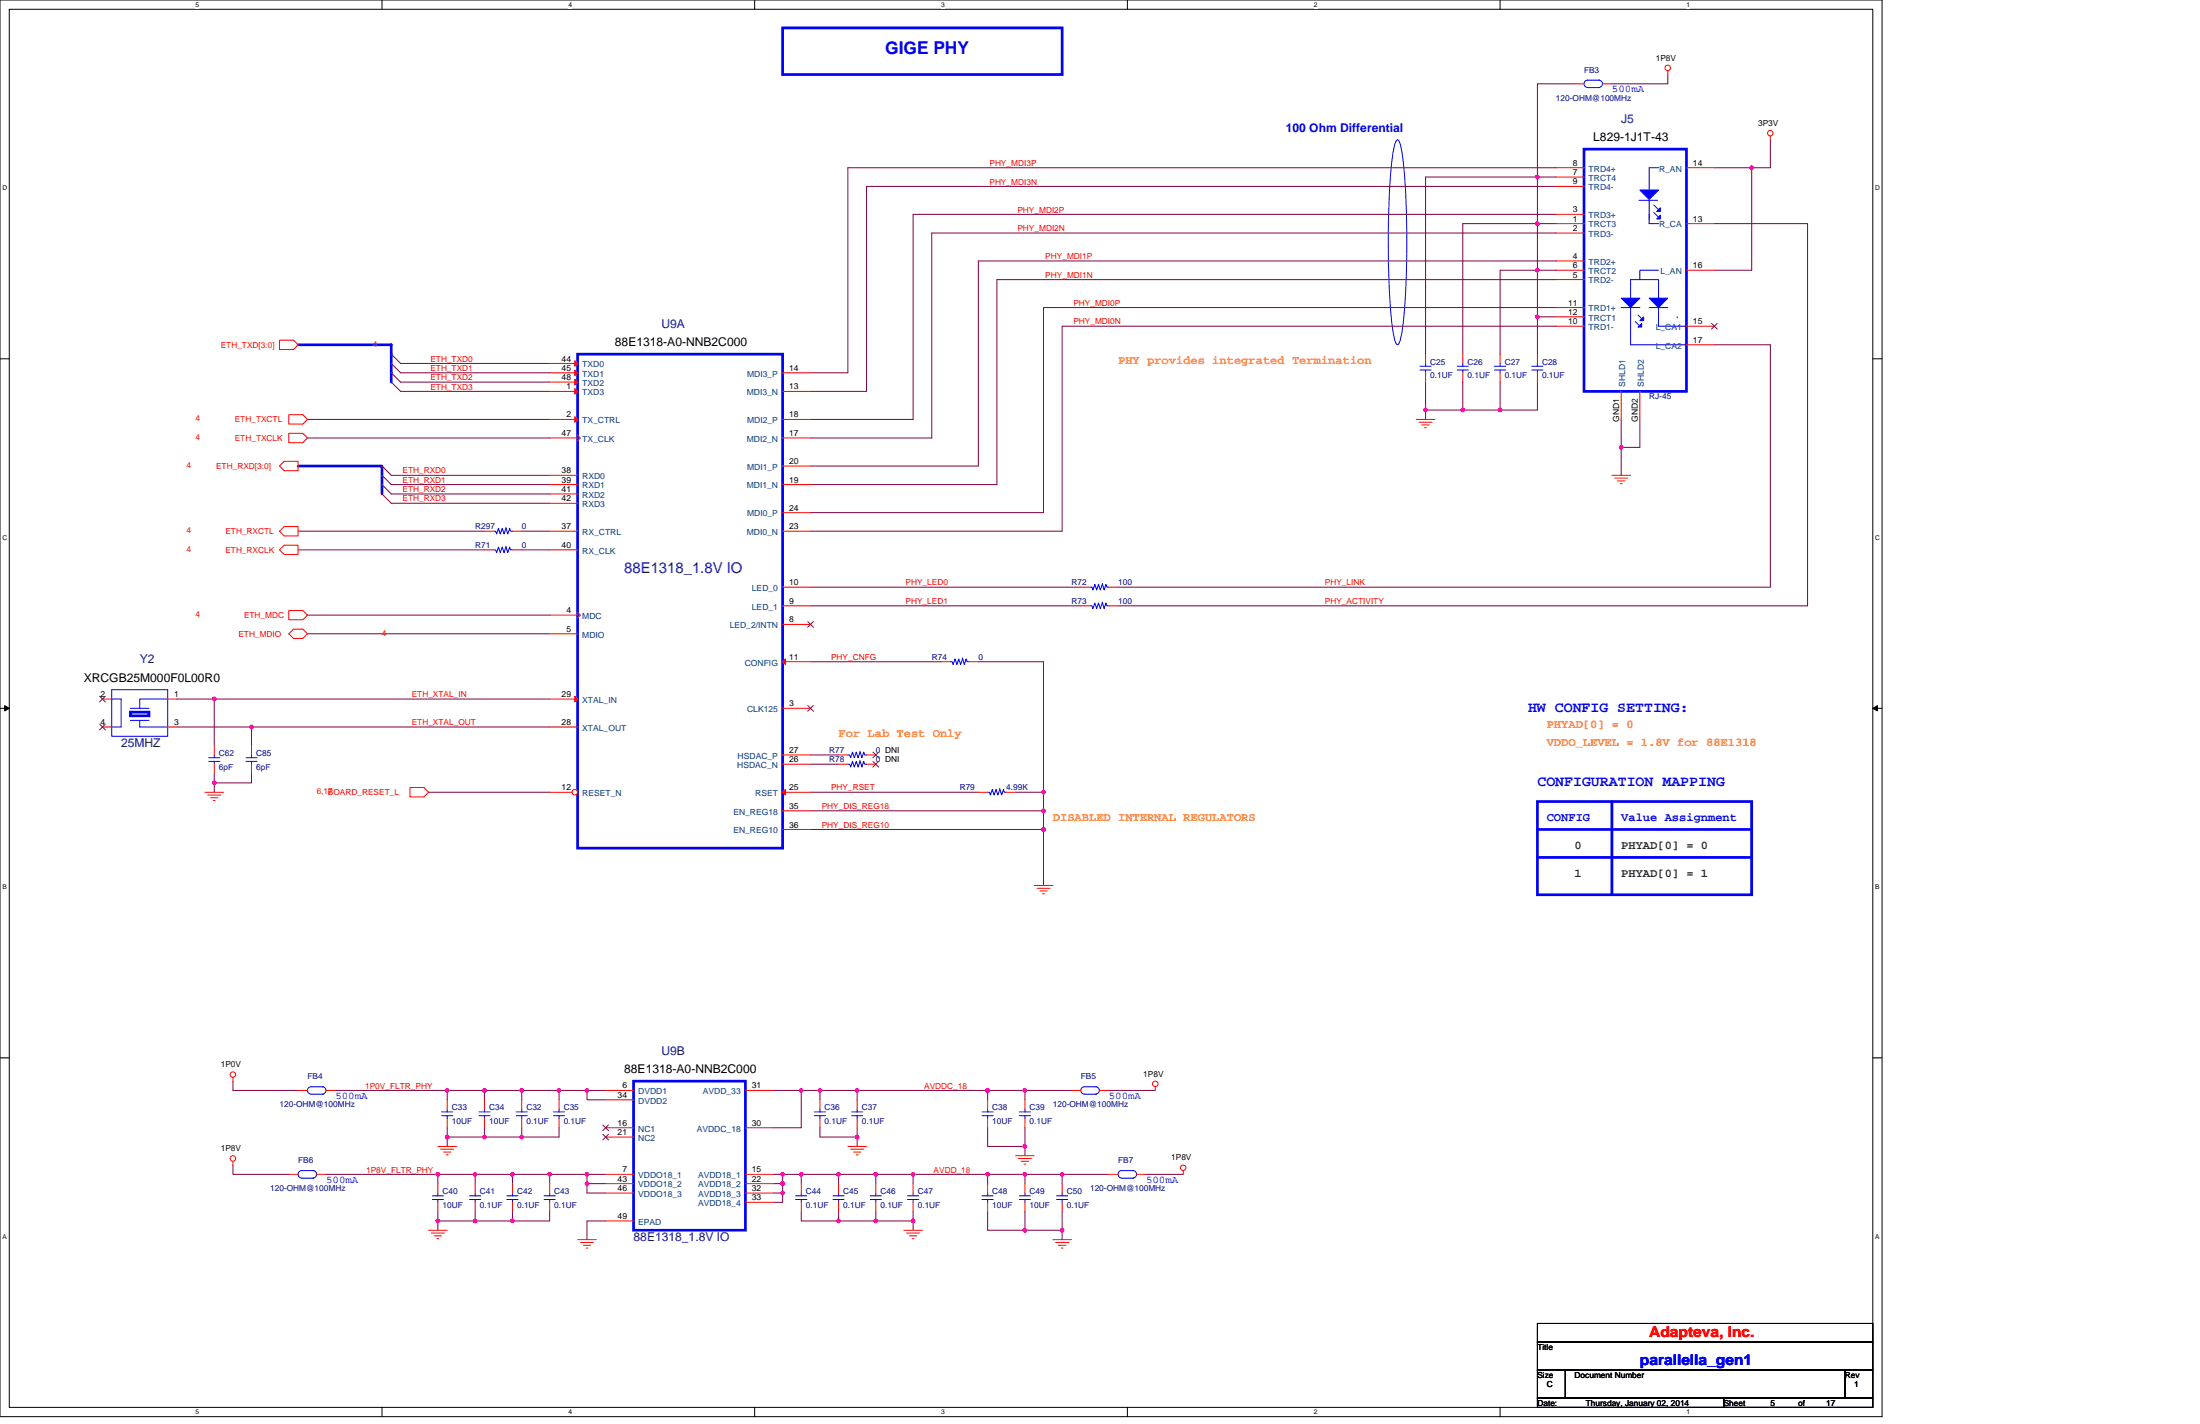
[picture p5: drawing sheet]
<svg xmlns="http://www.w3.org/2000/svg" width="432mm" height="279mm" viewBox="0 0 432 279" stroke-linecap="round" stroke-linejoin="round" font-family="sans-serif">
<path d="M0 0h369.4v278h-369.4zM1.8 1.8h365.8v274.3h-365.8z" fill="none" stroke="#000" stroke-width=".2"/>
<g fill="#fff">
<path d="M38.4 .2h.7v1.5h-.7z"/>
<path d="M38.4 276.3h.7v1.5h-.7z"/>
</g>
<path d="M75 0v1.8M75 276.1v1.9" fill="none" stroke="#000" stroke-width=".2"/>
<g fill="#fff">
<path d="M111.5 .2h.8v1.5h-.8z"/>
<path d="M111.5 276.3h.8v1.5h-.8z"/>
</g>
<path d="M148.1 0v1.8M148.1 276.1v1.9" fill="none" stroke="#000" stroke-width=".2"/>
<g fill="#fff">
<path d="M184.7 .2h.7v1.5h-.7z"/>
<path d="M184.7 276.3h.7v1.5h-.7z"/>
</g>
<path d="M221.3 0v1.8M221.3 276.1v1.9" fill="none" stroke="#000" stroke-width=".2"/>
<g fill="#fff">
<path d="M257.9 .2h.7v1.5h-.7z"/>
<path d="M257.9 276.3h.7v1.5h-.7z"/>
</g>
<path d="M294.4 0v1.8M294.4 276.1v1.9" fill="none" stroke="#000" stroke-width=".2"/>
<g fill="#fff">
<path d="M331 .2h.7v1.5h-.7z"/>
<path d="M331 276.3h.7v1.5h-.7z"/>
<path d="M.5 36.1h.9v1.5h-.9z"/>
<path d="M368 36.1h1v1.5h-1z"/>
<path d="M.5 104.7h.9v1.5h-.9z"/>
<path d="M368 104.7h1v1.5h-1z"/>
</g>
<path d="M0 70.4h1.8M367.6 70.4h1.8" fill="none" stroke="#000" stroke-width=".2"/>
<g fill="#fff">
<path d="M.5 173.3h.8v1.4h-.8z"/>
<path d="M368 173.3h.9v1.4h-.9z"/>
</g>
<path d="M0 139h1.8M367.6 139h1.8" fill="none" stroke="#000" stroke-width=".2"/>
<path d="M.9 138.5l.9 .5-.9 .5zM367.6 139l.9-.5v1z" fill="#000" stroke="#000" stroke-width=".2"/>
<g fill="#fff">
<path d="M.5 241.9h.8v1.4h-.8z"/>
<path d="M368 241.9h.9v1.4h-.9z"/>
</g>
<path d="M0 207.6h1.8M367.6 207.6h1.8M301.8 259.7h65.8v3.6h-65.8zM301.8 263.3h65.8v5.5h-65.8zM301.8 274.3h36.5v1.8h-36.5zM301.8 268.8h5.4v5.5h-5.4zM307.2 268.8h54.9v5.5h-54.9zM338.3 274.3h29.3v1.8h-29.3zM362.1 268.8h5.5v5.5h-5.5z" fill="none" stroke="#000" stroke-width=".2"/>
<path d="M153.6 5.5h54.9v9.1h-54.9zM310.9 29.3h20.1v47.5h-20.1zM58.5 67.6h18.3v7.4M113.4 69.5h40.2v96.9h-40.2zM58.5 91.4h16.5v5.5M25.6 139.7h3.7v.7h-3.7zM301.8 157.3h42v18.3h-42zM316.4 157.3v18.3M301.8 162.8h42M301.8 168.2h42M124.4 212.1h21.9v29.3h-21.9z" fill="none" stroke="#00f" stroke-width=".53"/>
<g fill="none" stroke="#00f" stroke-width=".2">
<path d="M311.6 15.7a.72 .72 0 0 0-.7 .7 .72 .72 0 0 0 .7 .8M311.6 17.2h2.4M311.6 15.7h2.4M313.8 15.7a.72 .72 0 0 1 .7 .7 .72 .72 0 0 1-.7 .8M274.1 27.6l.2-.2a2.72 2.72 0 0 1 .8 2.1 159.6 159.6 0 0 1 0 36.1 2.73 2.73 0 0 1-.8 2 2.69 2.69 0 0 1-.8-2 165.9 165.9 0 0 1-.5-32.3l.5-3.8zM321.7 39.3h3.6M323.7 39.3v3.7M325.5 32.9h-1.8v5.5M321.9 54.9h-1.9v12.7h11M321.9 54.9h3.6v5.4M323.7 42.1v1.8h1.8M324.6 40.2l.9 .9"/>
<path d="M324.6 41.7l.9 .9M325.5 53h-3.6v1.9M325.5 58.5v1.8M278.7 71.9h2.2M278.7 72.6h2.2M279.8 71.3v.6M279.8 72.6v.6M286 71.9h2.2M286 72.6h2.2M287.1 71.3v.6M287.1 72.6v.6M293.3 71.9h2.2"/>
<path d="M293.3 72.6h2.2M294.4 71.3v.6M294.4 72.6v.6M300.7 71.9h2.1M300.7 72.6h2.1M301.8 71.3v.6M301.8 72.6v.6M318.2 60.3h3.7M321 63.1l.9 .9M321.5 61.8l.9 .9M323.7 60.3h3.6M325.5 60.3v3.7h5.5"/>
<path d="M329.2 62.2h.1M99.3 103.7l-.4 1.1-.3-1.1-.4 1.1-.4-1.1-.3 1.1-.2-.6h-.4M99.3 107.3l-.4 1.1-.3-1.1-.4 1.1-.4-1.1-.3 1.1-.2-.5h-.4M99.3 103.5l.4 1.3 .3-1.1 .2 .5h.4M99.3 107.2l.4 1.2 .3-1.1 .2 .6h.4M216.3 114.7l-.3 1.1-.4-1.1-.4 1.1-.3-1.1-.4 1.1-.2-.6h-.3M216.3 118.3l-.3 1.1-.4-1.1-.4 1.1-.3-1.1-.4 1.1-.2-.5h-.3M216.3 114.5l.4 1.3 .4-1.1 .2 .5h.3M216.3 118.1l.4 1.3 .4-1.1 .2 .6h.3M21.9 137.2h1.9v5.4h-1.9M21.9 135.3h11v9.2h-11zM25.6 139h3.7"/>
<path d="M32.9 137.2h-5.5v1.8M188.9 129.3l-.4 1.1-.3-1.1-.4 1.1-.3-1.1-.4 1.1-.2-.6h-.4M188.9 129.1l.4 1.3 .3-1.1 .2 .5h.4M25.6 141.4h3.7M27.4 141.4v1.2h5.5M41 148.7h2.2M41 149.4h2.2M42.1 148.1v.6M42.1 149.4v.5M48.3 148.7h2.2M48.3 149.4h2.2M49.4 148.1v.6"/>
<path d="M49.4 149.4v.5M168.8 149.4l-.4 1.1-.3-1.1-.4 1.1-.4-1.1-.3 1.1-.2-.6h-.4M168.8 147.6l-.4 1.1-.3-1.1-.4 1.1-.4-1.1-.3 1.1-.2-.6h-.4M168.8 149.2l.4 1.3 .3-1.1 .2 .5h.4M168.8 147.4l.4 1.3 .3-1.1 .2 .5h.4M196.2 154.7l.4 1.3 .4-1.1 .1 .5h.4M196.2 154.9l-.3 1.1-.4-1.1-.4 1.1-.3-1.1-.4 1.1-.2-.6h-.4M61 213.2a.72 .72 0 0 0-.7 .8 .72 .72 0 0 0 .7 .7M61.1 214.7h2.4M61.1 213.2h2.4M63.2 213.2a.72 .72 0 0 1 .8 .8 .72 .72 0 0 1-.8 .7M86.7 218.9h2.2"/>
<path d="M86.7 218.2h2.2M87.8 218.9v.6M87.8 217.6v.6M94 218.2h2.2M94 218.9h2.2M95.1 217.6v.6M95.1 218.9v.6M101.3 218.2h2.2M101.3 218.9h2.2M102.4 217.6v.6M102.4 218.9v.6M159.8 218.2h2.2"/>
<path d="M159.8 218.9h2.2M160.9 217.6v.6M160.9 218.9v.6M167.2 218.2h2.1M167.2 218.9h2.1M168.2 217.6v.6M168.2 218.9v.6M192.7 218.2h2.2M192.7 218.9h2.2M193.8 217.6v.6M193.8 218.9v.6M200.1 218.2h2.1"/>
<path d="M200.1 218.9h2.1M201.2 217.6v.6M201.2 218.9v.6M215 213.2a.72 .72 0 0 1 .8 .8 .72 .72 0 0 1-.8 .7M215.2 213.2h-2.3a.73 .73 0 0 0-.8 .8 .73 .73 0 0 0 .8 .7h2.3M61.4 229.7a.73 .73 0 0 1 .7 .7 .73 .73 0 0 1-.7 .7M61.6 229.7h-2.4a.74 .74 0 0 0-.7 .7 .74 .74 0 0 0 .7 .8h2.4M84.9 234.6h2.1M84.9 235.4h2.1M85.9 234.1v.5M85.9 235.4v.5M92.2 234.6h2.2"/>
<path d="M92.2 235.4h2.2M93.3 234.1v.5M93.3 235.4v.5M99.5 234.6h2.2M99.5 235.4h2.2M100.6 234.1v.5M100.6 235.4v.5M106.8 234.6h2.2M106.8 235.4h2.2M107.9 234.1v.5M107.9 235.4v.5M156.2 234.6h2.2"/>
<path d="M156.2 235.4h2.2M157.3 234.1v.5M157.3 235.4v.5M163.5 234.6h2.2M163.5 235.4h2.2M164.6 234.1v.5M164.6 235.4v.5M170.8 234.6h2.2M170.8 235.4h2.2M171.9 234.1v.5M171.9 235.4v.5M178.1 234.6h2.2"/>
<path d="M178.1 235.4h2.2M179.2 234.1v.5M179.2 235.4v.5M192.7 234.6h2.2M192.7 235.4h2.2M193.8 234.1v.5M193.8 235.4v.5M200.1 234.6h2.1M200.1 235.4h2.1M201.2 234.1v.5M201.2 235.4v.5M207.4 234.6h2.2"/>
<path d="M207.4 235.4h2.2M208.5 234.1v.5M208.5 235.4v.5M222.4 229.7a.73 .73 0 0 1 .7 .7 .73 .73 0 0 1-.7 .7M222.5 229.7h-2.3a.74 .74 0 0 0-.7 .7 .74 .74 0 0 0 .7 .8h2.3"/>
</g>
<g fill="none" stroke="#800040" stroke-width=".2">
<path d="M309.1 16.4h-7.3v18.3M327.3 14.6v1.8h-10.9M301.8 34.7v9.2h3.6M301.8 34.7h-22v34.8M301.8 34.7h3.6M305.4 36.6h-135.3v40.2h-11M305.4 32.9h-139v40.3h-7.3M336.5 32.9h7.3M343.8 32.9v20.1h-7.3M347.5 27.4v5.5h-3.7M301.8 53v9.2M301.8 53h-7.4v16.5"/>
<path d="M301.8 53v-9.1h-14.7v25.6M301.8 53h3.6M305.4 51.2h-113.4v40.2h-32.9M305.4 54.9h-109.7v40.2h-36.6M305.4 42.1h-126.2v40.2h-20.1M305.4 45.7h-122.5v40.2h-23.8M336.5 43.9h18.3v75h-135.3M76.8 69.5l1.8 1.8h29.3M76.8 71.3l1.8 1.9h29.3M76.8 73.2l1.8 1.8h29.3M76.8 75l1.8 1.8h29.3M279.8 75v5.5"/>
<path d="M287.1 75v5.5M294.4 75v5.5M301.8 62.2v7.3M301.8 62.2h3.6M301.8 75v5.5h-7.4M305.4 60.3h-100.6v40.3h-45.7M305.4 64h-96.9v40.2h-49.4M336.5 67.6h11v47.6h-128M60.3 85.9h47.6M60.3 82.3h47.6M75 91.4l1.8 1.9h31.1M75 93.3l1.8 1.8h31.1"/>
<path d="M75 95.1l1.8 1.8h31.1M75 96.9l1.8 1.8h31.1M279.8 80.5v1.8M279.8 80.5h7.3M287.1 80.5h7.3M318.2 82.3v5.5M318.2 87.8v5.5M321.9 82.3v5.5h-3.7M58.5 104.2h36.6M58.5 107.9h36.6M102.4 107.9h5.5M102.4 104.2h5.5"/>
<path d="M159.1 115.2h53M159.1 118.9h53M34.7 137.2h7.4M42.1 137.2v9.1M42.1 137.2h65.8M60.3 120.7h47.6M60.3 124.4h47.6M159.1 129.8h25.6M192 129.8h12.8v25.6M34.7 142.6h14.7M42.1 151.8v1.8M42.1 153.6v1.8"/>
<path d="M49.4 142.6v3.7M49.4 151.8v1.8h-7.3M49.4 142.6h58.5M84.1 155.4h23.8M159.1 159.1h45.7M159.1 148.1h5.5M159.1 149.9h5.5M159.1 155.4h32.9M199.3 155.4h5.5M204.8 159.1v3.7M204.8 155.4v3.7M159.1 162.8h45.7"/>
<path d="M204.8 162.8v10.9M45.7 212.1v1.9h12.8M65.8 214h22M87.8 214v1.8M87.8 214h7.3M95.1 214v1.8M95.1 214h7.3M102.4 214v1.8M102.4 214h7.3M109.7 214v1.8M109.7 214h5.5v1.8h3.7M115.2 214h3.7"/>
<path d="M151.8 214h5.5v7.3h-5.5M157.3 214h3.6M160.9 214v1.8M160.9 214h7.3M168.2 214h25.6M168.2 214v1.8M193.8 214v1.8M193.8 214h7.4v1.8M201.2 214h9.1M217.6 214h9.2M45.7 228.6v1.8h11M64 230.4h21.9v1.8"/>
<path d="M85.9 230.4h7.4v1.8M85.9 239.6h7.4M85.9 239.6v1.8M85.9 237.7v1.9M87.8 221.3v1.8M87.8 223.1h7.3M87.8 223.1v1.8M93.3 237.7v1.9M93.3 230.4h7.3v1.8M93.3 239.6h7.3M95.1 221.3v1.8M95.1 223.1h7.3"/>
<path d="M100.6 237.7v1.9M100.6 230.4h7.3v1.8M102.4 221.3v1.8M107.9 237.7v1.9h-7.3M107.9 230.4h7.3M109.7 221.3v1.8h-7.3M115.2 232.2v1.9h3.7M115.2 230.4v1.8M115.2 230.4h3.7M115.2 232.2h3.7M118.9 239.6h-3.7v3.6M151.8 230.4h1.8"/>
<path d="M151.8 234.1h1.8M151.8 232.2h1.8M153.6 232.2v1.9M153.6 230.4v1.8M153.6 234.1v1.8h-1.8M153.6 230.4h3.7M157.3 237.7v1.9h7.3M157.3 230.4v1.8M157.3 230.4h7.3M160.9 221.3v1.8h7.3M164.6 230.4v1.8M164.6 237.7v1.9"/>
<path d="M164.6 230.4h7.3M164.6 239.6h7.3M168.2 223.1v1.8M168.2 221.3v1.8M171.9 230.4v1.8M171.9 237.7v1.9M171.9 230.4h7.3M171.9 239.6h7.3M179.2 230.4h14.6M179.2 230.4v1.8M179.2 239.6v1.8M179.2 237.7v1.9"/>
<path d="M193.8 221.3v3.6h7.4M193.8 230.4v1.8M193.8 237.7v3.7h7.4M193.8 230.4h7.4M201.2 224.9v1.9M201.2 221.3v3.6M201.2 237.7v3.7M201.2 230.4v1.8M201.2 230.4h7.3v1.8M208.5 230.4h9.1M208.5 237.7v5.5M224.9 230.4h7.3"/>
<path d="M201.2 241.4h7.3"/>
</g>
<g fill="#f0f" stroke="#f0f" stroke-width=".2">
<circle cx="294.4" cy="80.4" r=".35"/>
<circle cx="287.1" cy="80.4" r=".36"/>
<circle cx="301.7" cy="62.2" r=".36"/>
<circle cx="301.7" cy="53" r=".36"/>
<circle cx="301.7" cy="43.9" r=".36"/>
<circle cx="301.7" cy="34.7" r=".36"/>
<circle cx="318.2" cy="87.8" r=".35"/>
<circle cx="343.8" cy="32.9" r=".35"/>
<circle cx="279.8" cy="80.4" r=".35"/>
<circle cx="204.8" cy="162.7" r=".36"/>
<circle cx="204.8" cy="159.1" r=".36"/>
<circle cx="201.2" cy="224.9" r=".36"/>
<circle cx="201.1" cy="214" r=".36"/>
<circle cx="157.2" cy="214" r=".36"/>
<circle cx="193.8" cy="214" r=".36"/>
<circle cx="168.2" cy="214" r=".36"/>
<circle cx="168.2" cy="223.1" r=".36"/>
<circle cx="201.1" cy="241.4" r=".36"/>
<circle cx="208.5" cy="241.4" r=".36"/>
<circle cx="208.5" cy="230.4" r=".35"/>
<circle cx="201.2" cy="230.4" r=".36"/>
<circle cx="153.6" cy="230.4" r=".35"/>
<circle cx="153.6" cy="234.1" r=".35"/>
<circle cx="153.6" cy="232.2" r=".36"/>
<circle cx="171.9" cy="230.4" r=".35"/>
<circle cx="164.6" cy="230.4" r=".36"/>
<circle cx="157.3" cy="230.4" r=".35"/>
<circle cx="164.6" cy="239.6" r=".36"/>
<circle cx="171.9" cy="239.6" r=".35"/>
<circle cx="109.7" cy="214" r=".36"/>
<circle cx="115.2" cy="214" r=".36"/>
<circle cx="102.4" cy="214" r=".36"/>
<circle cx="95.1" cy="214" r=".36"/>
<circle cx="87.8" cy="214" r=".36"/>
<circle cx="95.1" cy="223.1" r=".36"/>
<circle cx="87.8" cy="223.1" r=".36"/>
<circle cx="102.4" cy="223.1" r=".36"/>
<circle cx="115.2" cy="230.4" r=".35"/>
<circle cx="85.9" cy="230.4" r=".36"/>
<circle cx="100.6" cy="230.4" r=".36"/>
<circle cx="93.2" cy="230.4" r=".35"/>
<circle cx="107.9" cy="230.4" r=".35"/>
<circle cx="85.9" cy="239.6" r=".36"/>
<circle cx="100.6" cy="239.6" r=".36"/>
<circle cx="93.2" cy="239.6" r=".35"/>
<circle cx="179.2" cy="239.6" r=".35"/>
<circle cx="193.8" cy="230.4" r=".35"/>
<circle cx="179.2" cy="230.4" r=".35"/>
<circle cx="160.9" cy="214" r=".36"/>
<circle cx="115.2" cy="232.2" r=".36"/>
<circle cx="204.8" cy="155.4" r=".36"/>
<circle cx="42" cy="137.1" r=".36"/>
<circle cx="49.4" cy="142.6" r=".36"/>
<circle cx="42" cy="153.6" r=".35"/>
</g>
<g fill="none" stroke="#f00" stroke-width=".2">
<path d="M309.1 16.4h1.8M314.5 16.4h1.9M327.3 13.9v.7M305.4 32.9h5.5M305.4 34.7h5.5M305.4 36.6h5.5M331 32.9h5.5M347.5 26.7v.7M305.4 51.2h5.5M305.4 53h5.5M305.4 54.9h5.5M305.4 42.1h5.5"/>
<path d="M305.4 43.9h5.5M305.4 45.7h5.5M331 43.9h5.5M331 53h5.5M54.9 66.7h2.7l.9 .9-.9 1h-2.7zM107.9 71.3h5.5M107.9 73.2h5.5M107.9 75h5.5M107.9 76.8h5.5M279.8 69.5v1.8M279.8 73.2v1.8M287.1 69.5v1.8"/>
<path d="M287.1 73.2v1.8M294.4 69.5v1.8M294.4 73.2v1.8M301.8 69.5v1.8M301.8 73.2v1.8M305.4 62.2h5.5M305.4 60.3h5.5M305.4 64h5.5M318.2 76.8v5.5M321.9 76.8v5.5M331 64h5.5M331 67.6h5.5"/>
<path d="M55.8 90.5h2.7v1.9h-2.7l-.9-1zM56.7 85h2.7l.9 .9-.9 1h-2.7zM56.7 81.4h2.7l.9 .9-.9 .9h-2.7zM107.9 85.9h5.5M107.9 82.3h5.5M113.4 85.4l.5 .5-.5 .6M278 82.3h3.6M278.5 82.8h2.6M279.1 83.4h1.4M279.6 83.9h.4M316.4 93.3h3.6M316.9 93.8h2.6"/>
<path d="M317.5 94.4h1.4M318 94.9h.4M54.9 104.2l.9-.9h2.7v1.9h-2.7zM55.8 107h2.7v1.8h-2.7l-.9-.9zM56.7 119.8h2.7l.9 .9-.9 .9h-2.7zM95.1 104.2h1.8M95.1 107.9h1.8M100.6 104.2h1.8M100.6 107.9h1.8M107.9 107.9h5.5M212.1 115.2h1.9M212.1 118.9h1.9"/>
<path d="M217.6 115.2h1.9M217.6 118.9h1.9M20.1 137.2h1.8M32.9 137.2h1.8M56.7 124.4l.9-1h1.8l.9 1-.9 .9h-1.8zM107.9 124.4h5.5M107.9 120.7h5.5M113.4 120.1l.5 .6-.5 .5M184.7 129.8h1.8M190.2 129.8h1.8M20.1 142.6h1.8M32.9 142.6h1.8"/>
<path d="M40.2 155.4h3.7M40.8 156h2.5M41.3 156.5h1.5M41.9 157.1h.3M42.1 146.3v1.8M42.1 149.9v1.9M49.4 146.3v1.8M49.4 149.9v1.9M80.5 154.5h2.7l.9 .9-.9 1h-2.7zM164.6 149.9h1.8M164.6 148.1h1.8M170.1 149.9h1.8"/>
<path d="M170.1 148.1h1.8M192 155.4h1.8M197.5 155.4h1.8M203 173.7h3.7M203.5 174.3h2.6M204.1 174.8h1.4M204.6 175.4h.4M45.7 211.4v.7M58.5 214h1.8M64 214h1.8M87.8 215.8v1.8M87.8 219.5v1.8"/>
<path d="M95.1 215.8v1.8M95.1 219.5v1.8M102.4 215.8v1.8M102.4 219.5v1.8M118.9 214h5.5M118.9 215.8h5.5M146.3 214h5.5M160.9 215.8v1.8M160.9 219.5v1.8M168.2 215.8v1.8M168.2 219.5v1.8M193.8 215.8v1.8"/>
<path d="M193.8 219.5v1.8M201.2 215.8v1.8M201.2 219.5v1.8M210.3 214h1.8M215.8 214h1.8M226.8 213.2v.8M45.7 227.9v.7M56.7 230.4h1.8M62.2 230.4h1.8M85.9 224.9h3.7M85.9 232.2v1.9M85.9 235.9v1.8"/>
<path d="M86.5 225.5h2.5M87 226h1.5M87.6 226.6h.3M93.3 232.2v1.9M93.3 235.9v1.8M100.6 232.2v1.9M100.6 235.9v1.8M107.9 232.2v1.9M107.9 235.9v1.8M118.9 239.6h5.5M118.9 221.3h5.5M118.9 223.1h5.5"/>
<path d="M118.9 230.4h5.5M118.9 232.2h5.5M118.9 234.1h5.5M146.3 221.3h5.5M146.3 230.4h5.5M146.3 232.2h5.5M146.3 234.1h5.5M146.3 235.9h5.5M157.3 232.2v1.9M157.3 235.9v1.8M164.6 232.2v1.9M164.6 235.9v1.8"/>
<path d="M166.4 224.9h3.7M167 225.5h2.5M167.5 226h1.5M168.1 226.6h.3M171.9 232.2v1.9M171.9 235.9v1.8M179.2 232.2v1.9M179.2 235.9v1.8M193.8 232.2v1.9M193.8 235.9v1.8M199.3 226.8h3.7M199.9 227.3h2.5"/>
<path d="M200.4 227.9h1.5M201 228.4h.3M201.2 232.2v1.9M201.2 235.9v1.8M208.5 232.2v1.9M208.5 235.9v1.8M217.6 230.4h1.9M223.1 230.4h1.8M232.2 229.7v.7M84.1 241.4h3.7M84.7 241.9h2.5M85.2 242.5h1.5"/>
<path d="M85.8 243h.3M113.4 243.2h3.6M113.9 243.8h2.6M114.5 244.3h1.4M115 244.9h.4M177.4 241.4h3.6M177.9 241.9h2.6M178.5 242.5h1.4M179 243h.4M206.7 243.2h3.6M207.2 243.8h2.6M207.8 244.3h1.4"/>
<path d="M208.3 244.9h.4"/>
<circle cx="327.3" cy="13.3" r=".54"/>
<circle cx="347.5" cy="26.1" r=".54"/>
<circle cx="45.7" cy="210.8" r=".54"/>
<circle cx="226.7" cy="212.7" r=".54"/>
<circle cx="45.7" cy="227.3" r=".54"/>
<circle cx="232.2" cy="229.1" r=".54"/>
</g>
<g fill="none" stroke="#804000" stroke-width=".2">
<path d="M335.9 63.5l1.2 1.1M337 63.5l-1.1 1.1M19.6 136.6l1.1 1.1M20.7 136.6l-1.2 1.1M19.6 142.1l1.1 1.1M20.7 142.1l-1.2 1.1M171.3 149.4l1.2 1.1M171.3 147.6l1.2 1.1M172.4 149.4l-1.1 1.1M172.4 147.6l-1.1 1.1M118.3 220.7l1.1 1.1M118.3 222.5l1.1 1.2"/>
<path d="M119.4 220.7l-1.1 1.1M119.4 222.5l-1.1 1.2"/>
</g>
<g fill="#00f" stroke="#00f" stroke-width=".2">
<path d="M321.9 37.3h3.6l-1.8 1.8z" fill-rule="evenodd"/>
<path d="M325.9 40.8v.7h-.7z" fill-rule="evenodd"/>
<path d="M325.9 42.2v.8h-.7z" fill-rule="evenodd"/>
<path d="M323.7 58.5h3.6l-1.8 1.8z" fill-rule="evenodd"/>
<path d="M322.6 62.2v.7h-.7z" fill-rule="evenodd"/>
<path d="M321.5 64.2l.7-.7v.7z" fill-rule="evenodd"/>
<path d="M318.2 58.5h3.7l-1.9 1.8z" fill-rule="evenodd"/>
</g>
<g fill="#f00" stroke="#f00" stroke-width=".2">
<path d="M112.8 81.7l.6 .6-.6 .5z"/>
<path d="M112.8 70.8l.6 .5-.6 .6z"/>
<path d="M112.8 72.6l.6 .6-.6 .5z"/>
<path d="M112.8 74.4l.6 .6-.6 .5z"/>
<path d="M112.8 76.2l.6 .6-.6 .5z"/>
</g>
<circle cx="112.8" cy="155.4" r=".54" fill="#fff" stroke="#f00" stroke-width=".2"/>
<g fill="none" stroke="#f00" stroke-width=".2">
<path d="M153.6 73.2h5.5M153.6 76.8h5.5M107.9 93.3h5.5M107.9 96.9h5.5M107.9 95.1h5.5M107.9 98.7h5.5M153.6 91.4h5.5M153.6 95.1h5.5M153.6 82.3h5.5M153.6 85.9h5.5M107.9 104.2h5.5M153.6 100.6h5.5"/>
<path d="M153.6 104.2h5.5M153.6 118.9h5.5M153.6 115.2h5.5M107.9 137.2h5.5M153.6 129.8h5.5M153.6 139h5.5M153.6 122.5h5.5M107.9 142.6h5.5M107.9 155.4h4.4M153.6 155.4h5.5M153.6 148.1h5.5M153.6 149.9h5.5"/>
<path d="M153.6 159.1h5.5M153.6 162.8h5.5M109.7 215.8v1.8M109.7 219.5v1.8"/>
</g>
<g fill="#f00" stroke="#f00" stroke-width=".2">
<path d="M153.6 155.4l.6-.5v1.1z"/>
<path d="M153.6 129.8l.6-.5v1.1z"/>
<path d="M112.8 136.6l.6 .6-.6 .5z"/>
</g>
<path d="M158.5 138.4l1.2 1.2M158.5 122l1.2 1.1M159.6 138.4l-1.1 1.2M159.6 122l-1.1 1.1" fill="none" stroke="#804000" stroke-width=".2"/>
<path d="M108.6 218.2h2.2M108.6 218.9h2.2M109.7 217.6v.6M109.7 218.9v.6" fill="none" stroke="#00f" stroke-width=".2"/>
<g fill="#f0f" stroke="#f0f" stroke-width=".2">
<circle cx="294.4" cy="80.4" r=".35"/>
<circle cx="287.1" cy="80.4" r=".36"/>
<circle cx="301.7" cy="62.2" r=".36"/>
<circle cx="301.7" cy="53" r=".36"/>
<circle cx="301.7" cy="43.9" r=".36"/>
<circle cx="301.7" cy="34.7" r=".36"/>
<circle cx="318.2" cy="87.8" r=".35"/>
<circle cx="343.8" cy="32.9" r=".35"/>
<circle cx="279.8" cy="80.4" r=".35"/>
<circle cx="204.8" cy="162.7" r=".36"/>
<circle cx="204.8" cy="159.1" r=".36"/>
<circle cx="201.2" cy="224.9" r=".36"/>
<circle cx="201.1" cy="214" r=".36"/>
<circle cx="157.2" cy="214" r=".36"/>
<circle cx="193.8" cy="214" r=".36"/>
<circle cx="168.2" cy="214" r=".36"/>
<circle cx="168.2" cy="223.1" r=".36"/>
<circle cx="201.1" cy="241.4" r=".36"/>
<circle cx="208.5" cy="241.4" r=".36"/>
<circle cx="208.5" cy="230.4" r=".35"/>
<circle cx="201.2" cy="230.4" r=".36"/>
<circle cx="153.6" cy="230.4" r=".35"/>
<circle cx="153.6" cy="234.1" r=".35"/>
<circle cx="153.6" cy="232.2" r=".36"/>
<circle cx="171.9" cy="230.4" r=".35"/>
<circle cx="164.6" cy="230.4" r=".36"/>
<circle cx="157.3" cy="230.4" r=".35"/>
<circle cx="164.6" cy="239.6" r=".36"/>
<circle cx="171.9" cy="239.6" r=".35"/>
<circle cx="109.7" cy="214" r=".36"/>
<circle cx="115.2" cy="214" r=".36"/>
<circle cx="102.4" cy="214" r=".36"/>
<circle cx="95.1" cy="214" r=".36"/>
<circle cx="87.8" cy="214" r=".36"/>
<circle cx="95.1" cy="223.1" r=".36"/>
<circle cx="87.8" cy="223.1" r=".36"/>
<circle cx="102.4" cy="223.1" r=".36"/>
<circle cx="115.2" cy="230.4" r=".35"/>
<circle cx="85.9" cy="230.4" r=".36"/>
<circle cx="100.6" cy="230.4" r=".36"/>
<circle cx="93.2" cy="230.4" r=".35"/>
<circle cx="107.9" cy="230.4" r=".35"/>
<circle cx="85.9" cy="239.6" r=".36"/>
<circle cx="100.6" cy="239.6" r=".36"/>
<circle cx="93.2" cy="239.6" r=".35"/>
<circle cx="179.2" cy="239.6" r=".35"/>
<circle cx="193.8" cy="230.4" r=".35"/>
<circle cx="179.2" cy="230.4" r=".35"/>
<circle cx="160.9" cy="214" r=".36"/>
<circle cx="115.2" cy="232.2" r=".36"/>
<circle cx="204.8" cy="155.4" r=".36"/>
<circle cx="42" cy="137.1" r=".36"/>
<circle cx="49.4" cy="142.6" r=".36"/>
<circle cx="42" cy="153.6" r=".35"/>
</g>
<text font-size="3.5" fill="#00f" x="173.7" y="10.5">GIGE PHY</text>
<text font-size="2.9" fill="#000080" x="122.5" y="112.4">88E1318_1.8V IO</text>
<g font-size="2.9" fill="#00f">
<text x="299.9" y="139.6">HW CONFIG SETTING:</text>
<text x="301.8" y="154.3">CONFIGURATION MAPPING</text>
<text x="321.9" y="267.9">parallella_gen1</text>
</g>
<text font-size="2.9" fill="#f00" x="323.7" y="262.4">Adapteva, Inc.</text>
<g font-size="2.4" fill="#00f">
<text x="252.4" y="26">100 Ohm Differential</text>
<text x="303.6" y="161.1">CONFIG</text>
<text x="318.2" y="161.1">Value Assignment</text>
</g>
<g font-size="2.4">
<text x="312.7" y="27.7">L829-1J1T-43</text>
<text x="120.7" y="67.9">88E1318-A0-NNB2C000</text>
<text x="16.4" y="133.8">XRCGB25M000F0L00R0</text>
<text x="122.5" y="210.6">88E1318-A0-NNB2C000</text>
</g>
<g font-size="2.4" fill="#000080">
<text x="318.2" y="24">J5</text>
<text x="129.8" y="64.3">U9A</text>
<text x="27.4" y="130.1">Y2</text>
<text x="23.8" y="146.6">25MHZ</text>
<text x="129.8" y="206.9">U9B</text>
<text x="124.4" y="243.5">88E1318_1.8V IO</text>
</g>
<g font-size="2.4" fill="#ff8000">
<text x="219.5" y="71.5">PHY provides integrated Termination</text>
<text x="303.6" y="142.8">PHYAD[0] = 0</text>
<text x="164.6" y="144.6">For Lab Test Only</text>
<text x="303.6" y="146.4">VDDO_LEVEL = 1.8V for 88E1318</text>
<text x="206.7" y="161.1">DISABLED INTERNAL REGULATORS</text>
</g>
<g font-size="2.4" fill="#008000">
<text x="309.1" y="166.6">0</text>
<text x="318.2" y="166.6">PHYAD[0] = 0</text>
<text x="309.1" y="172">1</text>
<text x="318.2" y="172">PHYAD[0] = 1</text>
</g>
<g font-size="2" fill="#00f">
<text x="316.4" y="18.1">500mA</text>
<text x="65.8" y="215.6">500mA</text>
<text x="217.6" y="215.6">500mA</text>
<text x="64" y="232">500mA</text>
<text x="224.9" y="232">500mA</text>
</g>
<g font-size="1.7">
<text x="308.7" y="32.5">8</text>
<text x="308.7" y="34.4">7</text>
<text x="332.3" y="32.5">14</text>
<text x="308.7" y="41.7">3</text>
<text x="308.7" y="36.2">9</text>
<text x="308.7" y="43.5">1</text>
<text x="308.7" y="45.3">2</text>
<text x="332.3" y="43.5">13</text>
<text x="308.7" y="50.8">4</text>
<text x="308.7" y="52.6">6</text>
<text x="332.3" y="52.6">16</text>
<text x="307.8" y="60">11</text>
<text x="308.7" y="54.5">5</text>
<text x="307.8" y="61.8">12</text>
<text x="307.8" y="63.6">10</text>
<text x="332.3" y="63.6">15</text>
<text x="110.2" y="70.9">44</text>
<text x="332.3" y="67.3">17</text>
<text x="110.2" y="72.8">45</text>
<text x="110.2" y="74.6">48</text>
<text x="111.2" y="76.4">1</text>
<text x="154.9" y="72.8">14</text>
<text x="154.9" y="76.4">13</text>
<text x="111.2" y="81.9">2</text>
<text x="154.9" y="81.9">18</text>
<text x="317.8" y="82.7" transform="rotate(-90 317.8 82.7)">GND1</text>
<text x="321.5" y="82.7" transform="rotate(-90 321.5 82.7)">GND2</text>
<text x="110.2" y="85.6">47</text>
<text x="154.9" y="85.6">17</text>
<text x="110.2" y="92.9">38</text>
<text x="110.2" y="94.7">39</text>
<text x="154.9" y="91.1">20</text>
<text x="154.9" y="94.7">19</text>
<text x="110.2" y="96.5">41</text>
<text x="110.2" y="98.4">42</text>
<text x="154.9" y="100.2">24</text>
<text x="110.2" y="107.5">40</text>
<text x="110.2" y="103.8">37</text>
<text x="154.9" y="103.8">23</text>
<text x="154.9" y="118.5">9</text>
<text x="154.9" y="114.8">10</text>
<text x="111.2" y="124">5</text>
<text x="111.2" y="120.3">4</text>
<text x="154.9" y="122.1">8</text>
<text x="154.9" y="129.5">11</text>
<text x="19.7" y="136.8">2</text>
<text x="34.2" y="136.8">1</text>
<text x="110.2" y="136.8">29</text>
<text x="19.7" y="142.3">4</text>
<text x="34.2" y="142.3">3</text>
<text x="110.2" y="142.3">28</text>
<text x="154.9" y="138.6">3</text>
<text x="154.9" y="149.6">26</text>
<text x="154.9" y="147.7">27</text>
<text x="110.2" y="155.1">12</text>
<text x="154.9" y="155.1">25</text>
<text x="154.9" y="158.7">35</text>
<text x="154.9" y="162.4">36</text>
<text x="121.2" y="215.4">34</text>
<text x="122.2" y="213.6">6</text>
<text x="147.6" y="213.6">31</text>
<text x="121.2" y="220.9">16</text>
<text x="147.6" y="220.9">30</text>
<text x="121.2" y="222.7">21</text>
<text x="121.2" y="231.9">43</text>
<text x="121.2" y="233.7">46</text>
<text x="122.2" y="230">7</text>
<text x="147.6" y="230">15</text>
<text x="147.6" y="231.9">22</text>
<text x="147.6" y="233.7">32</text>
<text x="121.2" y="239.2">49</text>
<text x="147.6" y="235.5">33</text>
</g>
<g font-size="1.7" fill="#004080">
<text x="311.8" y="33.7">TRD4+</text>
<text x="311.8" y="35.5">TRCT4</text>
<text x="325.6" y="33.7">R_AN</text>
<text x="311.8" y="37.3">TRD4-</text>
<text x="311.8" y="42.8">TRD3+</text>
<text x="311.8" y="44.6">TRCT3</text>
<text x="311.8" y="46.5">TRD3-</text>
<text x="325.6" y="44.6">R_CA</text>
<text x="311.8" y="51.9">TRD2+</text>
<text x="311.8" y="53.8">TRCT2</text>
<text x="325.9" y="53.8">L_AN</text>
<text x="311.8" y="55.6">TRD2-</text>
<text x="311.8" y="62.9">TRCT1</text>
<text x="311.8" y="61.1">TRD1+</text>
<text x="311.8" y="64.7">TRD1-</text>
<text x="325" y="64.7">L_CA1</text>
<text x="325" y="68.4">L_CA2</text>
<text x="114.3" y="72.1">TXD0</text>
<text x="114.3" y="73.9">TXD1</text>
<text x="114.3" y="75.7">TXD2</text>
<text x="114.3" y="77.5">TXD3</text>
<text x="146.6" y="77.5">MDI3_N</text>
<text x="146.6" y="73.9">MDI3_P</text>
<text x="319" y="75.9" transform="rotate(-90 319 75.9)">SHLD1</text>
<text x="322.6" y="75.9" transform="rotate(-90 322.6 75.9)">SHLD2</text>
<text x="114.3" y="83">TX_CTRL</text>
<text x="146.6" y="83">MDI2_P</text>
<text x="114.3" y="86.7">TX_CLK</text>
<text x="146.6" y="86.7">MDI2_N</text>
<text x="114.3" y="94">RXD0</text>
<text x="114.3" y="95.8">RXD1</text>
<text x="146.6" y="95.8">MDI1_N</text>
<text x="146.6" y="92.2">MDI1_P</text>
<text x="114.3" y="97.7">RXD2</text>
<text x="114.3" y="99.5">RXD3</text>
<text x="146.6" y="101.3">MDI0_P</text>
<text x="114.3" y="105">RX_CTRL</text>
<text x="146.6" y="105">MDI0_N</text>
<text x="114.3" y="108.6">RX_CLK</text>
<text x="147.6" y="119.6">LED_1</text>
<text x="147.6" y="116">LED_0</text>
<text x="114.3" y="125.1">MDIO</text>
<text x="114.3" y="121.4">MDC</text>
<text x="143.2" y="123.3">LED_2/INTN</text>
<text x="146.2" y="130.6">CONFIG</text>
<text x="114.3" y="137.9">XTAL_IN</text>
<text x="114.3" y="143.4">XTAL_OUT</text>
<text x="146.6" y="139.7">CLK125</text>
<text x="144.8" y="148.9">HSDAC_P</text>
<text x="144.7" y="150.7">HSDAC_N</text>
<text x="114.3" y="156.2">RESET_N</text>
<text x="143.9" y="159.8">EN_REG18</text>
<text x="148.2" y="156.2">RSET</text>
<text x="143.9" y="163.5">EN_REG10</text>
<text x="125.3" y="214.7">DVDD1</text>
<text x="137.9" y="214.7">AVDD_33</text>
<text x="125.3" y="216.5">DVDD2</text>
<text x="125.3" y="222">NC1</text>
<text x="125.3" y="223.8">NC2</text>
<text x="136.7" y="222">AVDDC_18</text>
<text x="125.3" y="231.2">VDDO18_1</text>
<text x="125.3" y="233">VDDO18_2</text>
<text x="137" y="231.2">AVDD18_1</text>
<text x="137" y="233">AVDD18_2</text>
<text x="125.3" y="234.8">VDDO18_3</text>
<text x="137" y="234.8">AVDD18_3</text>
<text x="137" y="236.6">AVDD18_4</text>
<text x="125.3" y="240.3">EPAD</text>
</g>
<g font-size="1.6">
<text x="325" y="11.9">1P8V</text>
<text x="345.1" y="24.7">3P3V</text>
<text x="43.3" y="209.4">1P0V</text>
<text x="224.4" y="211.2">1P8V</text>
<text x="43.3" y="225.9">1P8V</text>
<text x="229.9" y="227.7">1P8V</text>
<text x="301.8" y="264.8">Title</text>
<text x="301.8" y="270.3">Size</text>
<text x="301.8" y="275.8">Date:</text>
<text x="303.6" y="272.1">C</text>
<text x="309.1" y="270.3">Document Number</text>
<text x="311.3" y="275.8">Thursday, January 02, 2014</text>
<text x="338.3" y="275.8">Sheet</text>
<text x="347.5" y="275.8">5</text>
<text x="353" y="275.8">of</text>
<text x="358.4" y="275.8">17</text>
<text x="362.1" y="270.3">Rev</text>
<text x="363.9" y="272.1">1</text>
</g>
<g font-size="1.6" fill="#000080">
<text x="310.9" y="14.3">FB3</text>
<text x="305.4" y="19.8">120-OHM@100MHz</text>
<text x="280.7" y="71.5">C25</text>
<text x="288" y="71.5">C26</text>
<text x="295.3" y="71.5">C27</text>
<text x="302.7" y="71.5">C28</text>
<text x="280.7" y="74.3">0.1UF</text>
<text x="288" y="74.3">0.1UF</text>
<text x="295.3" y="74.3">0.1UF</text>
<text x="302.7" y="74.3">0.1UF</text>
<text x="323.7" y="78.3">RJ-45</text>
<text x="93.3" y="103.9">R297</text>
<text x="93.3" y="107.5">R71</text>
<text x="102.4" y="103.9">0</text>
<text x="102.4" y="107.5">0</text>
<text x="210.3" y="114.9">R72</text>
<text x="210.3" y="118.5">R73</text>
<text x="219.5" y="114.9">100</text>
<text x="219.5" y="118.5">100</text>
<text x="182.9" y="129.5">R74</text>
<text x="192" y="129.5">0</text>
<text x="43" y="148.3">C62</text>
<text x="50.3" y="148.3">C85</text>
<text x="162.8" y="149.6">R78</text>
<text x="162.8" y="147.8">R77</text>
<text x="171.9" y="149.6">0 DNI</text>
<text x="171.9" y="147.8">0 DNI</text>
<text x="43" y="151.1">6pF</text>
<text x="50.3" y="151.1">6pF</text>
<text x="188.4" y="155.1">R79</text>
<text x="197.5" y="155.1">4.99K</text>
<text x="60.3" y="211.8">FB4</text>
<text x="212.1" y="211.8">FB5</text>
<text x="54.9" y="217.3">120-OHM@100MHz</text>
<text x="88.7" y="217.8">C33</text>
<text x="88.7" y="220.6">10UF</text>
<text x="96" y="217.8">C34</text>
<text x="96" y="220.6">10UF</text>
<text x="103.3" y="217.8">C32</text>
<text x="103.3" y="220.6">0.1UF</text>
<text x="110.6" y="217.8">C35</text>
<text x="110.6" y="220.6">0.1UF</text>
<text x="161.8" y="217.8">C36</text>
<text x="161.8" y="220.6">0.1UF</text>
<text x="169.2" y="217.8">C37</text>
<text x="169.2" y="220.6">0.1UF</text>
<text x="194.8" y="217.8">C38</text>
<text x="194.8" y="220.6">10UF</text>
<text x="202.1" y="217.8">C39</text>
<text x="202.1" y="220.6">0.1UF</text>
<text x="206.7" y="217.3">120-OHM@100MHz</text>
<text x="53" y="233.7">120-OHM@100MHz</text>
<text x="58.5" y="228.2">FB6</text>
<text x="214" y="233.7">120-OHM@100MHz</text>
<text x="219.5" y="228.2">FB7</text>
<text x="86.9" y="234.3">C40</text>
<text x="86.9" y="237">10UF</text>
<text x="94.2" y="234.3">C41</text>
<text x="94.2" y="237">0.1UF</text>
<text x="101.5" y="234.3">C42</text>
<text x="101.5" y="237">0.1UF</text>
<text x="108.8" y="234.3">C43</text>
<text x="108.8" y="237">0.1UF</text>
<text x="158.2" y="234.3">C44</text>
<text x="158.2" y="237">0.1UF</text>
<text x="165.5" y="234.3">C45</text>
<text x="165.5" y="237">0.1UF</text>
<text x="172.8" y="234.3">C46</text>
<text x="172.8" y="237">0.1UF</text>
<text x="180.1" y="234.3">C47</text>
<text x="180.1" y="237">0.1UF</text>
<text x="194.8" y="234.3">C48</text>
<text x="194.8" y="237">10UF</text>
<text x="202.1" y="234.3">C49</text>
<text x="202.1" y="237">10UF</text>
<text x="209.4" y="234.3">C50</text>
<text x="209.4" y="237">0.1UF</text>
</g>
<g font-size="1.6" fill="#f00">
<text x="194.2" y="32.6">PHY_MDI3P</text>
<text x="194.2" y="36.2">PHY_MDI3N</text>
<text x="199.7" y="41.7">PHY_MDI2P</text>
<text x="199.7" y="45.4">PHY_MDI2N</text>
<text x="205.2" y="50.8">PHY_MDI1P</text>
<text x="205.2" y="54.5">PHY_MDI1N</text>
<text x="210.7" y="60">PHY_MDI0P</text>
<text x="210.7" y="63.6">PHY_MDI0N</text>
<text x="43.3" y="68.2">ETH_TXD[3:0]</text>
<text x="73.2" y="68.1">4</text>
<text x="84.5" y="71">ETH_TXD0</text>
<text x="84.5" y="72.8">ETH_TXD1</text>
<text x="84.5" y="74.6">ETH_TXD2</text>
<text x="84.5" y="76.4">ETH_TXD3</text>
<text x="38.4" y="82.7">4</text>
<text x="46.1" y="82.8">ETH_TXCTL</text>
<text x="38.4" y="86.3">4</text>
<text x="46.1" y="86.5">ETH_TXCLK</text>
<text x="36.6" y="91.8">4</text>
<text x="42.4" y="92">ETH_RXD[3:0]</text>
<text x="79" y="92.9">ETH_RXD0</text>
<text x="79" y="94.7">ETH_RXD1</text>
<text x="79" y="96.6">ETH_RXD2</text>
<text x="79" y="98.4">ETH_RXD3</text>
<text x="36.6" y="104.6">4</text>
<text x="44.2" y="104.8">ETH_RXCTL</text>
<text x="36.6" y="108.3">4</text>
<text x="44.2" y="108.5">ETH_RXCLK</text>
<text x="177.7" y="114.9">PHY_LED0</text>
<text x="177.7" y="118.5">PHY_LED1</text>
<text x="260" y="114.9">PHY_LINK</text>
<text x="260" y="118.5">PHY_ACTIVITY</text>
<text x="38.4" y="121.1">4</text>
<text x="46.8" y="124.9">ETH_MDIO</text>
<text x="47.9" y="121.3">ETH_MDC</text>
<text x="75" y="124.7">4</text>
<text x="163.1" y="129.5">PHY_CNFG</text>
<text x="80.8" y="136.8">ETH_XTAL_IN</text>
<text x="80.8" y="142.3">ETH_XTAL_OUT</text>
<text x="62.2" y="155.8">6,17</text>
<text x="64.4" y="156">BOARD_RESET_L</text>
<text x="163.1" y="155.1">PHY_RSET</text>
<text x="161.3" y="158.7">PHY_DIS_REG18</text>
<text x="161.3" y="162.4">PHY_DIS_REG10</text>
<text x="71.7" y="213.6">1P0V_FLTR_PHY</text>
<text x="181.4" y="213.6">AVDDC_18</text>
<text x="71.9" y="230.1">1P8V_FLTR_PHY</text>
<text x="183.2" y="230.1">AVDD_18</text>
</g>
<g font-size="1.3">
<text x="38.4" y="1.4">5</text>
<text x="111.5" y="1.4">4</text>
<text x="184.7" y="1.4">3</text>
<text x="257.9" y="1.4">2</text>
<text x="331" y="1.4">1</text>
<text x=".5" y="37.3">D</text>
<text x="368" y="37.3">D</text>
<text x=".5" y="105.9">C</text>
<text x="368" y="105.9">C</text>
<text x=".5" y="174.5">B</text>
<text x="368" y="174.5">B</text>
<text x=".5" y="243">A</text>
<text x="368" y="243">A</text>
<text x="38.4" y="277.5">5</text>
<text x="111.5" y="277.5">4</text>
<text x="184.7" y="277.5">3</text>
<text x="257.9" y="277.5">2</text>
<text x="331" y="277.5">1</text>
</g>
</svg>
